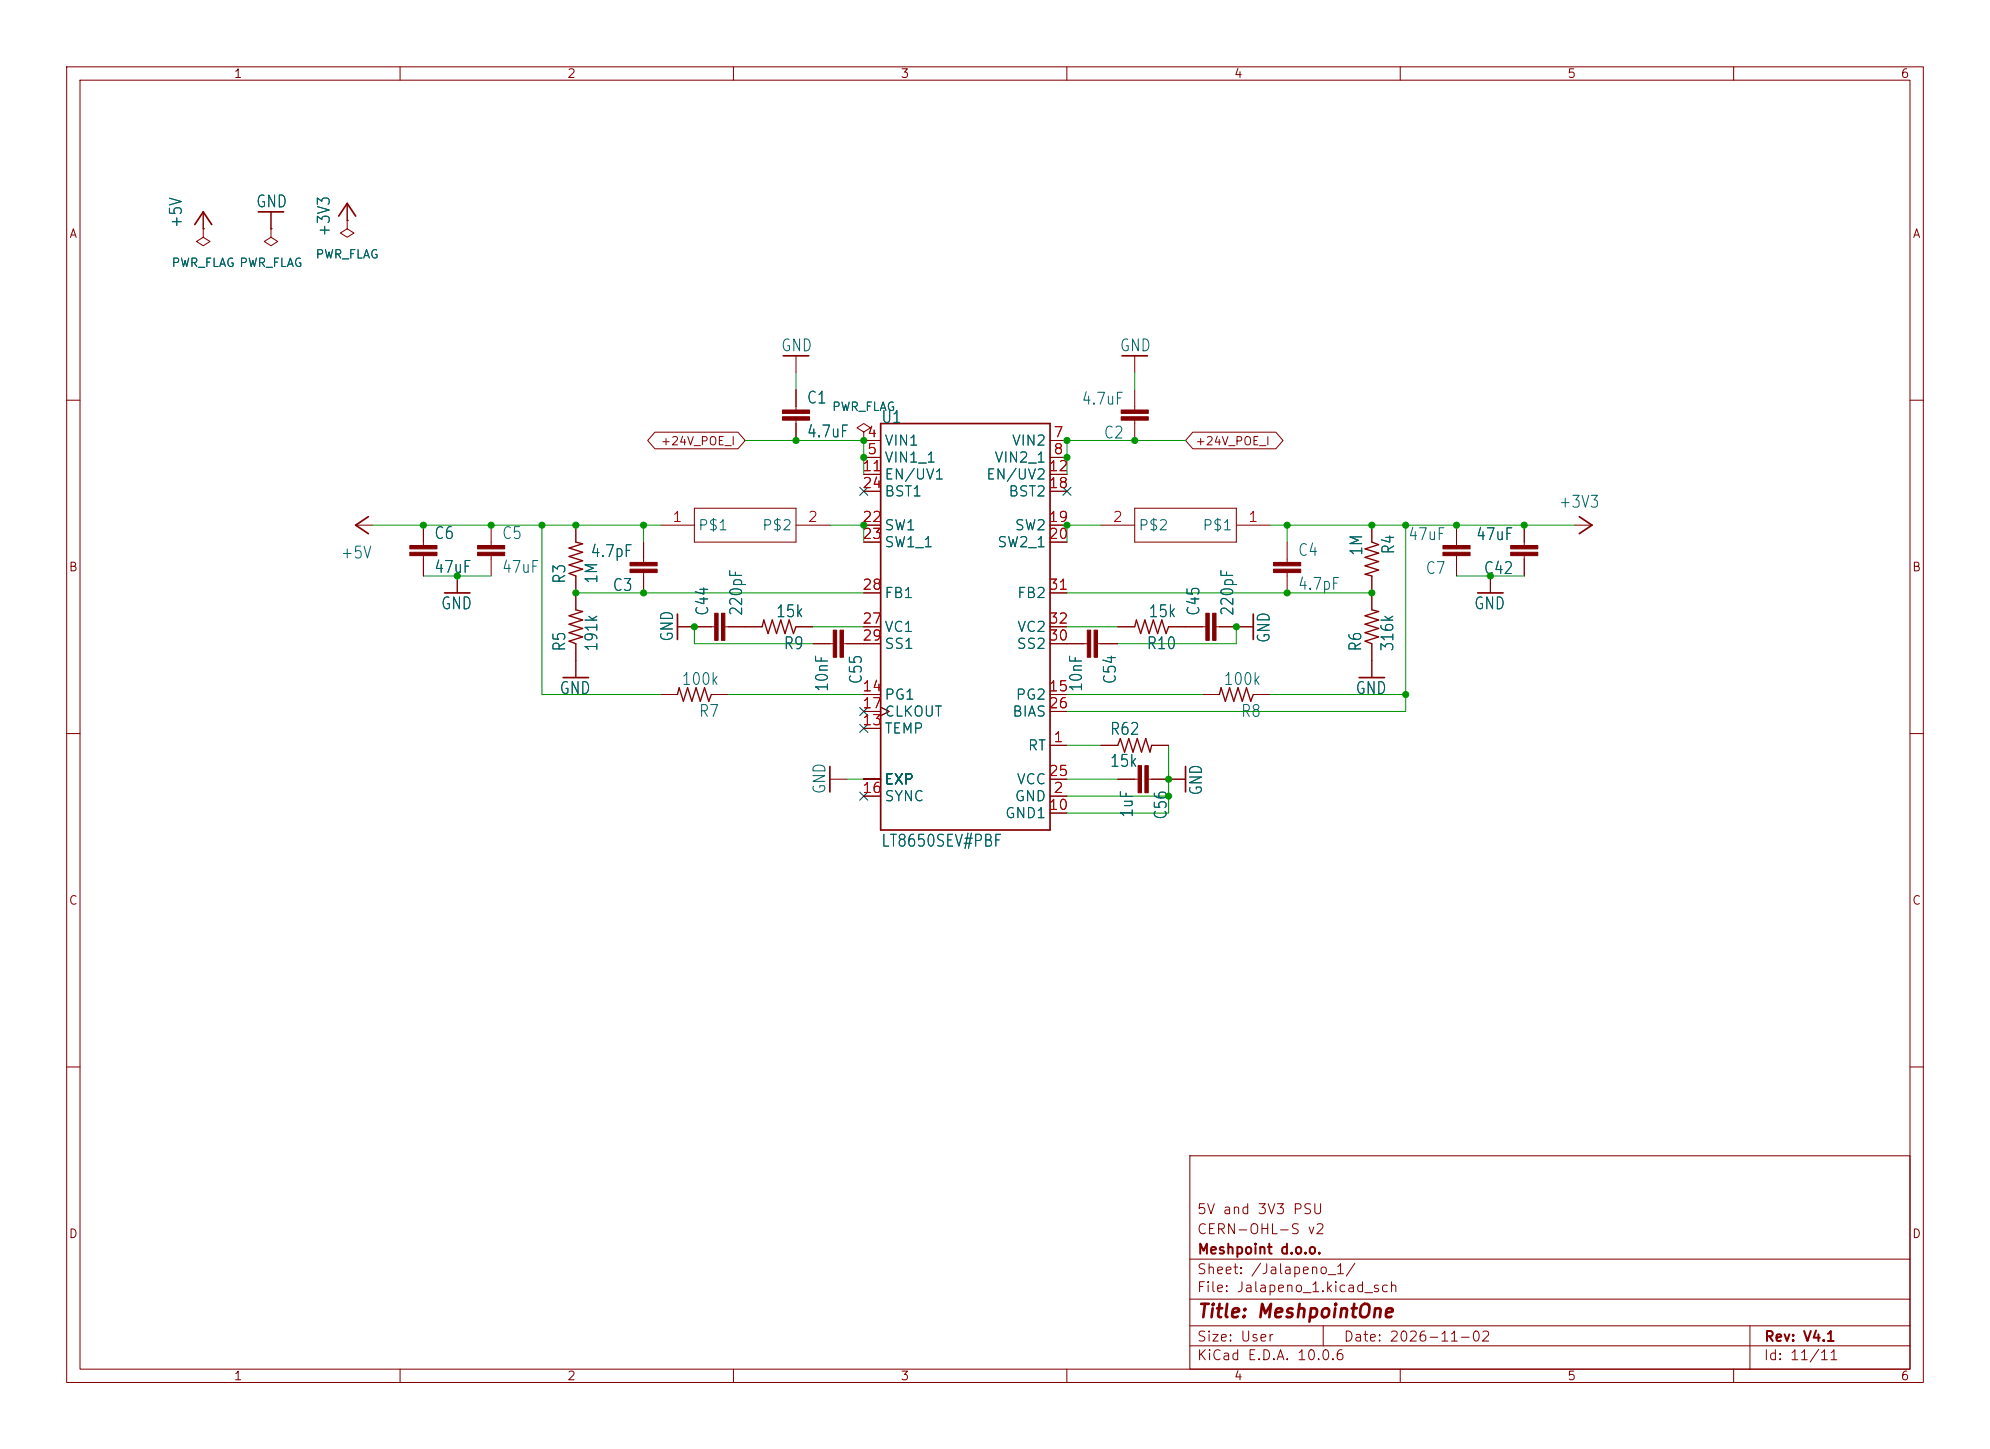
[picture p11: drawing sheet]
<svg xmlns="http://www.w3.org/2000/svg" width="298mm" height="217mm" viewBox="0 0 298 217" stroke-linecap="round" stroke-linejoin="round" font-family="sans-serif">
<g fill="none" stroke="#840000" stroke-width=".15">
<path d="M10 10h278.4v197.3h-278.4zM12 12h274.5v193.3h-274.5zM60 10v2M110 10v2M160 10v2M210 10v2M260 10v2M30.5 34.3v1.3l1 .6-1 .7-1-.7 1-.6M30.5 34.3h.1M30.5 31.8v2.5M40.6 34.3v1.3l1.1 .6-1.1 .7-1-.7 1-.6M40.6 34.3h.1"/>
<path d="M40.6 31.8v2.5M52.1 33v1.3l1 .7-1 .6-1-.6 1-.7M52.1 33h.1M52.1 30.5v2.5M119.4 53.4v2.5M119.4 58.4v3.1M170.2 53.4v2.5M170.2 58.4v3.1M10 60h2M53.3 78.8h2.6M63.5 78.8v3M73.7 78.8v3"/>
<path d="M86.4 78.8v2.5M98.2 64.8h12.5l1.1 1.3-1.1 1.2h-12.5l-1.1-1.2zM99.1 78.8h5M104.1 76.2h15.3v5.1h-15.3zM119.4 63v3.1M119.4 78.8h5.1M129.5 64.8l1.1-.6-1.1-.7-1 .7 1 .6v1.3M129.5 66.1h.1M129.5 78.8h2.6M129.5 66.1h2.6M129.5 68.6h2.6M129.5 71.1h2.6"/>
<path d="M129.5 73.7h2.6M157.5 78.8h2.5M157.5 66.1h2.5M157.5 68.6h2.5M157.5 71.1h2.5M157.5 73.7h2.5M165.1 78.8h5.1M170.2 63v3.1M170.2 76.2h15.2v5.1h-15.2zM178.9 64.8h12.4l1.1 1.3-1.1 1.2h-12.4l-1.1-1.2zM185.4 78.8h5.1M205.7 78.8v2.5"/>
<path d="M218.4 78.8v3M228.6 78.8v3M236.2 78.8h2.6M286.5 60h1.9M63.5 83.3v3.1M68.6 86.4v2.5M73.7 83.3v3.1M86.4 86.4v5.1M86.4 96.5v5.1M96.5 81.3v3.1M96.5 85.9v3M101.6 94h5.6"/>
<path d="M108.7 94h5.6M119.4 94h2.5M121.9 96.5h3.1M126.5 96.5h5.6M129.5 94h2.6M129.5 81.3h2.6M129.5 88.9h2.6M157.5 96.5h5.6M157.5 94h2.5M157.5 81.3h2.5M157.5 88.9h2.5M164.6 96.5h3"/>
<path d="M167.6 94h2.6M175.3 94h5.5M182.4 94h5.6M193 81.3v3.1M193 85.9v3M205.7 86.4v5.1M205.7 96.5v5.1M218.4 83.3v3.1M223.5 86.4v2.5M228.6 83.3v3.1M10 110h2M99.1 104.2h2.5"/>
<path d="M106.7 104.2h2.5M124.5 116.9h2.5M129.5 104.2h2.6M129.5 116.9h2.6M129.5 119.4h2.6M129.5 109.2h2.6M129.5 106.7h2.6M132.1 106.1l1.2 .6-1.2 .6M157.5 104.2h2.5M157.5 111.8h2.5M157.5 116.9h2.5M157.5 119.4h2.5"/>
<path d="M157.5 106.7h2.5M165.1 111.8h2.5M167.6 116.9h3.1M172.2 116.9h5.6M172.7 111.8h2.6M180.3 104.2h2.6M188 104.2h2.5M286.5 110h1.9M157.5 121.9h2.5M10 160h2M178.4 173.3h108.1v32h-108.1zM286.5 160h1.9"/>
<path d="M178.4 198.8h108.1M178.4 194.8h108.1M178.4 188.8h108.1M198.4 198.8v3M262.5 198.8v6.5M60 205.3v2M110 205.3v2M160 205.3v2M178.4 201.8h108.1M210 205.3v2M260 205.3v2"/>
</g>
<g fill="#840000" stroke="#840000" stroke-width=".15">
<path d="M164.1 94.5h.5v4.1h-.5z"/>
<path d="M163.1 94.5h.5v4.1h-.5z"/>
<path d="M107.2 92h.5v4h-.5z"/>
<path d="M108.2 92h.5v4h-.5z"/>
<path d="M117.3 61.5h4.1v.5h-4.1z"/>
<path d="M117.3 62.5h4.1v.5h-4.1z"/>
<path d="M216.4 82.8h4.1v.5h-4.1z"/>
<path d="M216.4 81.8h4.1v.5h-4.1z"/>
<path d="M191 84.4h4.1v.5h-4.1z"/>
<path d="M191 85.4h4.1v.5h-4.1z"/>
<path d="M168.1 62.5h4.1v.5h-4.1z"/>
<path d="M168.1 61.5h4.1v.5h-4.1z"/>
<path d="M180.8 92h.6v4h-.6z"/>
<path d="M181.9 92h.5v4h-.5z"/>
<path d="M171.7 114.8h.5v4.1h-.5z"/>
<path d="M170.7 114.8h.5v4.1h-.5z"/>
<path d="M61.5 81.8h4v.5h-4z"/>
<path d="M61.5 82.8h4v.5h-4z"/>
<path d="M94.5 85.4h4.1v.5h-4.1z"/>
<path d="M94.5 84.4h4.1v.5h-4.1z"/>
<path d="M126 94.5h.5v4.1h-.5z"/>
<path d="M125 94.5h.5v4.1h-.5z"/>
<path d="M71.6 81.8h4.1v.5h-4.1z"/>
<path d="M71.6 82.8h4.1v.5h-4.1z"/>
<path d="M226.6 82.8h4v.5h-4z"/>
<path d="M226.6 81.8h4v.5h-4z"/>
</g>
<path d="M86.4 81.3l1 .3-2.1 .6 2.1 .6-2.1 .7 2.1 .6-2.1 .6 2.1 .7-2.1 .6 1.1 .4M86.4 91.5l1 .2-2.1 .7 2.1 .6-2.1 .6 2.1 .7-2.1 .6 2.1 .6-2.1 .7 1.1 .3M114.3 94l.3-1 .6 2 .6-2 .7 2 .6-2 .6 2 .7-2 .6 2 .4-1M170.2 94l.2-1 .7 2 .6-2 .6 2 .7-2 .6 2 .6-2 .7 2 .4-1M205.7 81.3l1.1 .4-2.1 .6 2.1 .7-2.1 .6 2.1 .6-2.1 .7 2.1 .6-2.1 .6 1 .3M205.7 91.5l1.1 .2-2.1 .7 2.1 .6-2.1 .6 2.1 .7-2.1 .6 2.1 .6-2.1 .7 1 .3M101.6 104.2l.3-1.1 .6 2.1 .6-2.1 .7 2.1 .6-2.1 .6 2.1 .7-2.1 .6 2.1 .4-1M167.6 111.8l.4-1 .7 2 .6-2 .6 2 .7-2 .6 2 .6-2 .7 2 .2-1M182.9 104.2l.2-1.1 .7 2.1 .6-2.1 .6 2.1 .7-2.1 .6 2.1 .6-2.1 .7 2.1 .4-1" fill="none" stroke="#840000" stroke-width=".2"/>
<g fill="none" stroke="#840000" stroke-width=".25">
<path d="M29.2 33.7l1.3-1.9 1.2 1.9M38.7 31.8h3.8M50.8 32.4l1.3-1.9 1.2 1.9M117.5 53.4h3.8M168.3 53.4h3.8M55.2 77.5l-1.9 1.3 1.9 1.2M132.1 63.5h25.4v61h-25.4zM236.9 77.5l1.9 1.3-1.9 1.2M66.7 88.9h3.8M101.6 92.1v3.8M188 92.1v3.8M221.6 88.9h3.8"/>
<path d="M84.5 101.6h3.8M124.5 115v3.8M177.8 115v3.8M203.8 101.6h3.8"/>
</g>
<g fill="none" stroke="#009600" stroke-width=".15">
<path d="M119.4 55.9v2.5M170.2 55.9v2.5M55.9 78.8h43.2M81.3 78.8v25.4h17.8M96.5 78.8v2.5M111.8 66.1h17.7v5M124.5 78.8h5v2.5M165.1 78.8h-5.1v2.5M177.8 66.1h-17.8v5M190.5 78.8h45.7M193 78.8v2.5M210.8 78.8v27.9h-50.8"/>
<path d="M63.5 86.4h10.2M86.4 88.9h43.1M104.1 94v2.5h17.8M121.9 94h7.6M160 88.9h45.7M160 94h7.6M185.4 94v2.5h-17.8M218.4 86.4h10.2M109.2 104.2h20.3M127 116.9h2.5M160 104.2h20.3M160 116.9h7.6"/>
<path d="M160 119.4h15.3M160 111.8h5.1M175.3 111.8v10.1h-15.3M190.5 104.2h20.3"/>
</g>
<path d="M128.9 73.1l1.2 1.2M130.1 73.1l-1.2 1.2M159.4 73.1l1.2 1.2M160.6 73.1l-1.2 1.2M128.9 118.8l1.2 1.2M128.9 108.6l1.2 1.3M128.9 106.1l1.2 1.2M130.1 118.8l-1.2 1.2M130.1 108.6l-1.2 1.3M130.1 106.1l-1.2 1.2" fill="none" stroke="#000084" stroke-width=".15"/>
<g fill="#009600" stroke="#009600" stroke-width=".15">
<circle cx="129.5" cy="78.8" r=".46"/>
<circle cx="96.5" cy="78.8" r=".46"/>
<circle cx="96.5" cy="88.9" r=".46"/>
<circle cx="129.5" cy="68.6" r=".46"/>
<circle cx="129.5" cy="66.1" r=".46"/>
<circle cx="104.1" cy="94" r=".46"/>
<circle cx="119.4" cy="66.1" r=".46"/>
<circle cx="160" cy="68.6" r=".46"/>
<circle cx="160" cy="78.8" r=".46"/>
<circle cx="185.4" cy="94" r=".46"/>
<circle cx="175.3" cy="119.4" r=".46"/>
<circle cx="175.3" cy="116.9" r=".46"/>
<circle cx="160" cy="66.1" r=".46"/>
<circle cx="170.2" cy="66.1" r=".46"/>
<circle cx="193" cy="78.8" r=".46"/>
<circle cx="193" cy="88.9" r=".46"/>
<circle cx="205.7" cy="78.8" r=".46"/>
<circle cx="205.7" cy="88.9" r=".46"/>
<circle cx="210.8" cy="78.8" r=".46"/>
<circle cx="218.4" cy="78.8" r=".46"/>
<circle cx="210.8" cy="104.2" r=".46"/>
<circle cx="223.5" cy="86.4" r=".46"/>
<circle cx="228.6" cy="78.8" r=".46"/>
<circle cx="68.6" cy="86.4" r=".46"/>
<circle cx="73.7" cy="78.8" r=".46"/>
<circle cx="81.3" cy="78.8" r=".46"/>
<circle cx="86.4" cy="78.8" r=".46"/>
<circle cx="86.4" cy="88.9" r=".46"/>
<circle cx="63.5" cy="78.8" r=".46"/>
</g>
<text font-size="2" fill="#840000" x="179.4" y="198.2">Title: MeshpointOne</text>
<g font-size="1.8" fill="#006464">
<text x="27.7" y="34.3" transform="rotate(-90 27.7 34.3)">+5V</text>
<text x="38.3" y="31.6">GND</text>
<text x="49.9" y="35.6" transform="rotate(-90 49.9 35.6)">+3V3</text>
<text x="117" y="53.2">GND</text>
<text x="167.8" y="53.2">GND</text>
<text x="120.9" y="61">C1</text>
<text x="132.1" y="63.9">U1</text>
<text x="162.1" y="61.2">4.7uF</text>
<text x="120.9" y="66.1">4.7uF</text>
<text x="165.4" y="66.2">C2</text>
<text x="233.7" y="76.6">+3V3</text>
<text x="65" y="81.3">C6</text>
<text x="75.2" y="81.3">C5</text>
<text x="194.5" y="83.8">C4</text>
<text x="204.8" y="83.5" transform="rotate(-90 204.8 83.5)">1M</text>
<text x="209.6" y="83.3" transform="rotate(-90 209.6 83.3)">R4</text>
<text x="211.1" y="81.5">47uF</text>
<text x="221.3" y="81.5">47uF</text>
<text x="51" y="84.2">+5V</text>
<text x="65" y="86.4">47uF</text>
<text x="75.2" y="86.4">47uF</text>
<text x="85.2" y="87.7" transform="rotate(-90 85.2 87.7)">R3</text>
<text x="88.5" y="84">4.7pF</text>
<text x="90" y="87.7" transform="rotate(-90 90 87.7)">1M</text>
<text x="91.8" y="89.1">C3</text>
<text x="194.5" y="88.9">4.7pF</text>
<text x="213.7" y="86.6">C7</text>
<text x="222.4" y="86.6">C42</text>
<text x="66" y="91.8">GND</text>
<text x="106.7" y="92.5" transform="rotate(-90 106.7 92.5)">C44</text>
<text x="111.8" y="92.5" transform="rotate(-90 111.8 92.5)">220pF</text>
<text x="116.3" y="93">15k</text>
<text x="172.1" y="93">15k</text>
<text x="180.3" y="92.5" transform="rotate(-90 180.3 92.5)">C45</text>
<text x="185.4" y="92.5" transform="rotate(-90 185.4 92.5)">220pF</text>
<text x="221" y="91.8">GND</text>
<text x="85.2" y="97.8" transform="rotate(-90 85.2 97.8)">R5</text>
<text x="90" y="97.8" transform="rotate(-90 90 97.8)">191k</text>
<text x="101.4" y="96.4" transform="rotate(-90 101.4 96.4)">GND</text>
<text x="117.4" y="97.8">R9</text>
<text x="171.9" y="97.8">R10</text>
<text x="190.9" y="96.6" transform="rotate(-90 190.9 96.6)">GND</text>
<text x="204.6" y="97.8" transform="rotate(-90 204.6 97.8)">R6</text>
<text x="209.4" y="97.8" transform="rotate(-90 209.4 97.8)">316k</text>
<text x="83.8" y="104.5">GND</text>
<text x="102.1" y="103.2">100k</text>
<text x="104.7" y="108">R7</text>
<text x="124.6" y="103.9" transform="rotate(-90 124.6 103.9)">10nF</text>
<text x="129.7" y="102.7" transform="rotate(-90 129.7 102.7)">C55</text>
<text x="162.7" y="103.9" transform="rotate(-90 162.7 103.9)">10nF</text>
<text x="167.8" y="102.7" transform="rotate(-90 167.8 102.7)">C54</text>
<text x="183.4" y="103.2">100k</text>
<text x="186" y="108">R8</text>
<text x="203.2" y="104.5">GND</text>
<text x="166.4" y="110.7">R62</text>
<text x="124.2" y="119.2" transform="rotate(-90 124.2 119.2)">GND</text>
<text x="166.4" y="115.5">15k</text>
<text x="180.7" y="119.4" transform="rotate(-90 180.7 119.4)">GND</text>
<text x="170.3" y="122.8" transform="rotate(-90 170.3 122.8)">1uF</text>
<text x="175.4" y="123.1" transform="rotate(-90 175.4 123.1)">C56</text>
<text x="132" y="127.4">LT8650SEV#PBF</text>
</g>
<g font-size="1.5" fill="#a90000">
<text x="129.9" y="66">4</text>
<text x="157.9" y="66">7</text>
<text x="129.2" y="71.1">11</text>
<text x="129.9" y="68.5">5</text>
<text x="157.1" y="71.1">12</text>
<text x="157.9" y="68.5">8</text>
<text x="129.2" y="73.6">24</text>
<text x="157.1" y="73.6">18</text>
<text x="100.7" y="78.7">1</text>
<text x="121" y="78.7">2</text>
<text x="129.2" y="78.7">22</text>
<text x="129.2" y="81.2">23</text>
<text x="157.1" y="78.7">19</text>
<text x="157.1" y="81.2">20</text>
<text x="166.8" y="78.7">2</text>
<text x="187.1" y="78.7">1</text>
<text x="129.2" y="88.8">28</text>
<text x="157.1" y="88.8">31</text>
<text x="129.2" y="93.9">27</text>
<text x="157.1" y="93.9">32</text>
<text x="129.2" y="96.5">29</text>
<text x="157.1" y="96.5">30</text>
<text x="129.2" y="104.1">14</text>
<text x="129.2" y="106.6">17</text>
<text x="157.1" y="104.1">15</text>
<text x="157.1" y="106.6">26</text>
<text x="129.2" y="109.2">13</text>
<text x="157.9" y="111.7">1</text>
<text x="129.2" y="119.3">16</text>
<text x="157.1" y="116.8">25</text>
<text x="157.9" y="119.3">2</text>
<text x="157.1" y="121.9">10</text>
</g>
<g font-size="1.5" fill="#006464">
<text x="132.5" y="67.2">VIN1</text>
<text x="132.5" y="69.8">VIN1_1</text>
<text x="149" y="69.8">VIN2_1</text>
<text x="151.6" y="67.2">VIN2</text>
<text x="132.5" y="72.3">EN/UV1</text>
<text x="132.5" y="74.8">BST1</text>
<text x="147.8" y="72.3">EN/UV2</text>
<text x="151.1" y="74.8">BST2</text>
<text x="104.6" y="79.9">P$1</text>
<text x="114.2" y="79.9">P$2</text>
<text x="132.5" y="79.9">SW1</text>
<text x="132.5" y="82.5">SW1_1</text>
<text x="149.5" y="82.5">SW2_1</text>
<text x="152.1" y="79.9">SW2</text>
<text x="170.6" y="79.9">P$2</text>
<text x="180.2" y="79.9">P$1</text>
<text x="132.5" y="95.2">VC1</text>
<text x="132.5" y="90.1">FB1</text>
<text x="152.4" y="90.1">FB2</text>
<text x="152.4" y="95.2">VC2</text>
<text x="132.5" y="97.7">SS1</text>
<text x="152.4" y="97.7">SS2</text>
<text x="132.5" y="105.3">PG1</text>
<text x="132.5" y="107.9">CLKOUT</text>
<text x="151.7" y="107.9">BIAS</text>
<text x="152.2" y="105.3">PG2</text>
<text x="132.5" y="110.4">TEMP</text>
<text x="154" y="112.9">RT</text>
<text x="132.5" y="118">EXP</text>
<text x="152.4" y="118">VCC</text>
<text x="132.5" y="120.6">SYNC</text>
<text x="150.6" y="123.1">GND1</text>
<text x="152.1" y="120.6">GND</text>
</g>
<g font-size="1.5" fill="#840000">
<text x="179.4" y="185.5">CERN-OHL-S v2</text>
<text x="179.4" y="182.5">5V and 3V3 PSU</text>
<text x="179.4" y="191.5">Sheet: /Jalapeno_1/</text>
<text x="179.5" y="188.5">Meshpoint d.o.o.</text>
<text x="179.4" y="194.2">File: Jalapeno_1.kicad_sch</text>
<text x="179.4" y="201.6">Size: User</text>
<text x="201.4" y="201.6">Date: 2026-11-02</text>
<text x="264.5" y="201.6">Rev: V4.1</text>
<text x="179.4" y="204.4">KiCad E.D.A. 10.0.6</text>
<text x="264.4" y="204.4">Id: 11/11</text>
</g>
<g font-size="1.3" fill="#840000">
<text x="35" y="12">1</text>
<text x="85" y="12">2</text>
<text x="135" y="12">3</text>
<text x="185" y="12">4</text>
<text x="235" y="12">5</text>
<text x="285" y="12">6</text>
<text x="10.3" y="36">A</text>
<text x="286.8" y="36">A</text>
<text x="10.2" y="86">B</text>
<text x="286.7" y="86">B</text>
<text x="10.2" y="136">C</text>
<text x="286.7" y="136">C</text>
<text x="10.2" y="186">D</text>
<text x="286.7" y="186">D</text>
<text x="35" y="207.3">1</text>
<text x="85" y="207.3">2</text>
<text x="135" y="207.3">3</text>
<text x="185" y="207.3">4</text>
<text x="235" y="207.3">5</text>
<text x="285" y="207.3">6</text>
</g>
<g font-size="1.3" fill="#006464">
<text x="25.6" y="40.4">PWR_FLAG PWR_FLAG</text>
<text x="47.2" y="39.1">PWR_FLAG</text>
<text x="124.7" y="61.9">PWR_FLAG</text>
</g>
<g font-size="1.2" fill="#840000">
<text x="99" y="67.1">+24V_POE_I</text>
<text x="179.2" y="67.1">+24V_POE_I</text>
</g>
</svg>
